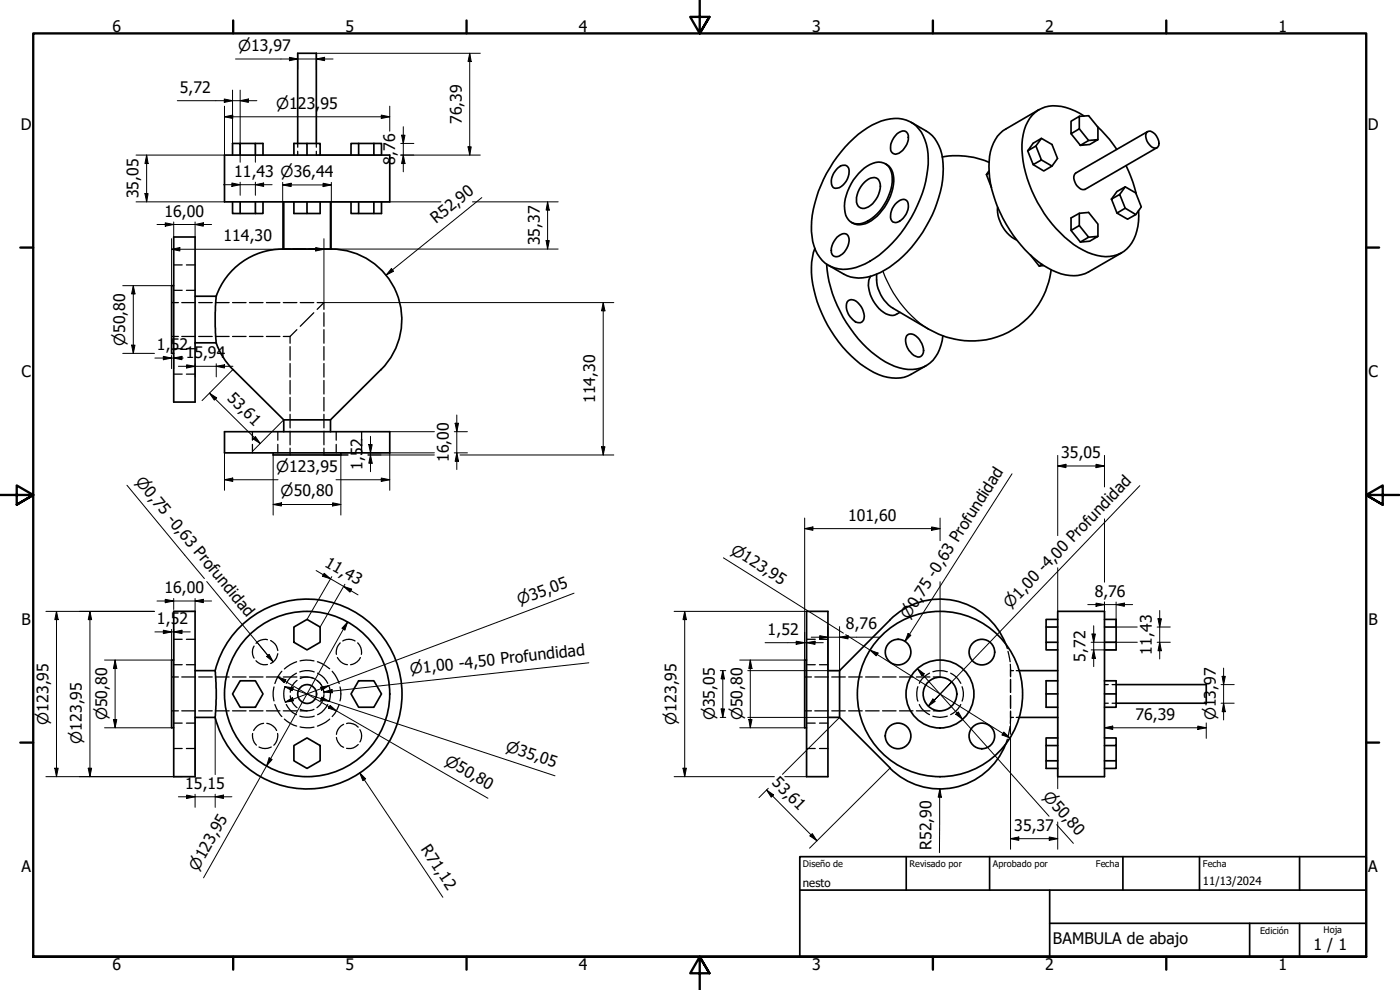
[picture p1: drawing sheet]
<svg xmlns="http://www.w3.org/2000/svg" width="420mm" height="297mm" viewBox="0 0 420 297" stroke-linecap="round" stroke-linejoin="round" font-family="sans-serif">
<!-- layer: Oculto (ISO) -->
<g fill="none" stroke="#000" stroke-width=".38">
<path d="M89.3 43v1.2M89.3 45.4v1.1M94.9 43v1.2M94.9 45.4v1.1M52.1 79.5h2.6M55.9 79.5h2.6M84.8 74.7h2.2M87.9 74.7h3.8M92.6 74.7h3.7M97.3 74.7h2.1M51.5 90.8h2M52.1 87.1h2.6"/>
<path d="M54.5 90.8h4.1M55.9 87.1h2.6M59.6 90.8h4.1M64.7 90.8h4.1M69.8 90.8h4.1M74.9 90.8h4M79.9 90.8h4.1M85 90.8h4.1M89.1 98.9l-2 2.1M90.1 90.8h4.1M94.2 93.8l-4.1 4.1M95.2 90.8h2"/>
<path d="M97.2 90.8l-2 2M97.2 90.8v2M97.2 93.8v4.1M97.2 98.9v4.1M51.5 101h2M52.1 104.6h2.6M52.1 112.3h2.6M54.5 101h4.1M55.9 104.6h2.6M55.9 112.3h2.6M59.6 101h4.1M64.7 101h4.1"/>
<path d="M69.8 101h4.1M74.9 101h4M79.9 101h4.1M85 101h2.1M87.1 101v2M87.1 104v4.1M87.1 109.1v4M87.1 114.2v4M87.1 119.2v4.1M97.2 104v4.1M97.2 109.1v4M97.2 114.2v4"/>
<path d="M97.2 119.2v4.1M75.8 129.5v2.6M75.8 133.3v2.6M83.4 129.5v2.6M83.4 133.3v2.6M87.1 124.3v4.1M87.1 129.4v4.1M87.1 134.5v2M97.2 124.3v4.1M97.2 129.4v4.1M97.2 134.5v2M100.9 129.5v2.6"/>
<path d="M100.9 133.3v2.6M108.5 129.5v2.6M108.5 133.3v2.6M52.1 191.8h2.6M52.1 199.4h2.6M55.9 191.8h2.6M55.9 199.4h2.6M76.3 193.9a3.5 3.5 0 0 0 0 3.6M76.8 198.2a3.4 3.4 0 0 0 3.5 1.2M80.3 191.9a3.5 3.5 0 0 0-3.5 1.1M81.2 192.2h.1a3.9 3.9 0 0 1 2.1 3M83.4 196.1a3.8 3.8 0 0 1-2.2 3"/>
<path d="M89 198.6a10.1 10.1 0 0 0-3.7 2.1M90 198.3a8.6 8.6 0 0 1 4.2 0M95.2 198.6l1.4 .5 2.3 1.5M101.3 197.3a3.9 3.9 0 0 0 3 2.1M102.1 192.9l-.1 .1a3.7 3.7 0 0 0-1 3.3M102.9 192.3a3.6 3.6 0 0 1 3.7 0M107.3 192.9l.2 .1a4 4 0 0 1 1 3.3M108.1 197.3a3.9 3.9 0 0 1-2.9 2.1M242.1 191.8h2.6M242.1 199.4h2.6M245.9 191.8h2.6M245.9 199.4h2.6"/>
<path d="M301.8 193.2l.5 1.4M302.5 195.4l.6 3.2M303.2 199.3l.1 3.8M51.5 203.1h2M51.5 213.3h2M52.1 217h2.6M54.5 203.1h4.1M54.5 213.3h4.1M55.9 217h2.6M59.6 203.1h4.1M59.6 213.3h4.1M64.7 203.1h4.1"/>
<path d="M64.7 213.3h4.1M69.8 203.1h4.1M69.8 213.3h4.1M74.9 203.1h4M74.9 213.3h4M79.1 217a3.7 3.7 0 0 0-3 2.2M79.9 203.1h4.1M79.9 213.3h4.1M80.1 217a3.8 3.8 0 0 1 2.9 2.2M82.2 206.1a8 8 0 0 0 0 4.2M82.5 211.4l1 2.1 1.1 1.5M84.6 201.4l-1.1 1.5-1 2.2"/>
<path d="M85 203.1h4.1M85 213.3h4.1M85.3 215.8a8.9 8.9 0 0 0 3.7 2.1M85.5 206v.2a7.1 7.1 0 0 0 0 4.2M85.9 211.4a6.5 6.5 0 0 0 3.1 3M87.1 208.8l.1 .9 .7 1.3 1.3 1.3M89 202a6.7 6.7 0 0 0-3.1 3M89.2 204.1l-.9 .8a4.3 4.3 0 0 0-1.2 2.8M90 214.9a7.1 7.1 0 0 0 4.3 0M90 201.6a6 6 0 0 1 4.3 0M90 218.1a9.6 9.6 0 0 0 4.2 .1M90.1 212.8l2 .5"/>
<path d="M90.1 203.6l2-.5 2.1 .5M90.1 203.1h2M90.1 213.3h2M94.2 212.8l-2.1 .5M95.1 204.1l.9 .8 .8 1.2 .4 1.6M95.3 202a6.7 6.7 0 0 1 3.1 3M97.2 208.8l-.8 2.2-1.3 1.3M98.4 211.4a6.5 6.5 0 0 1-3.1 3M98.8 206l.1 .2a6.5 6.5 0 0 1-.1 4.2M98.9 215.8l-1.2 .9-2.5 1.2M99.7 201.4l1.4 2 .7 1.7M101.8 211.4a9.7 9.7 0 0 1-2.1 3.6"/>
<path d="M102 206.1a8.8 8.8 0 0 1 0 4.2M103.1 217.3a3.9 3.9 0 0 0-2.1 3M104 217.1a3.7 3.7 0 0 1 3.5 1.1M108 218.9a3.6 3.6 0 0 1 0 3.7M241.5 203.1h2M241.5 213.3h2M242.1 217h2.6M244.5 203.1h4.1M244.5 213.3h4.1M245.9 217h2.6M249.6 203.1h4.1M249.6 213.3h4.1"/>
<path d="M254.7 203.1h4.1M254.7 213.3h4.1M259.8 203.1h4M259.8 213.3h4M264.9 203.1h4M264.9 213.3h4M269.9 203.1h4.1M269.9 213.3h4.1M275 203.1h4.1M275 213.3h4.1M275.5 206a7.1 7.1 0 0 0 0 4.4M275.9 211.4a5.8 5.8 0 0 0 3.1 3"/>
<path d="M279 202a6.5 6.5 0 0 0-3.1 3M280 214.9a6.7 6.7 0 0 0 4.3 0M280 201.5a7.3 7.3 0 0 1 4.3 0M280.1 203.1h2M280.1 213.3h2M285.3 202a6.5 6.5 0 0 1 3.1 3M288.4 211.4a6.7 6.7 0 0 1-3.1 3M288.7 206a6 6 0 0 1 0 4.4M303.1 217.9l-.6 3.1M303.3 203.8v4M303.3 208.7v3.9M303.3 213.3l-.1 3.8"/>
<path d="M303.3 215.3h.9M303.3 201.2h.9M305 215.3h.9M305 201.2h.9M331.5 211h1.1M331.5 205.4h1.1M333.8 211h1.2M333.8 205.4h1.2M52.1 224.6h2.6M55.9 224.6h2.6M75.8 220.1a3.9 3.9 0 0 0 1.2 3.5M77.7 224.1a4 4 0 0 0 3.7 0"/>
<path d="M83.3 220.1a3.9 3.9 0 0 1-1.1 3.5M101 221.3a3.8 3.8 0 0 0 2.1 2.9M107.5 223.4l-.2 .2a3.5 3.5 0 0 1-3.3 .9M242.1 224.6h2.6M245.9 224.6h2.6M302.3 221.8l-.5 1.5"/>
</g>
<!-- layer: Visible (ISO) -->
<g fill="none" stroke="#000" stroke-width=".51">
<path d="M273.4 36.7a17.4 17.4 0 0 1 7.1 4.9 15.5 15.5 0 0 1 2.5 10.7 39.1 39.1 0 0 1-17.4 28.7 13.1 13.1 0 0 1-11.4 1.7l-5.5-3.1M311.8 32.9l-9.9 5.8a12.2 12.2 0 0 0-5.1 11.3 38.4 38.4 0 0 0 10.8 24.9 23.3 23.3 0 0 0 13.5 7.8 9.1 9.1 0 0 0 5.6-1.1l9.9-5.7M323.9 34.9v3.8l-2.5 1.4v-3.7l2.5-1.5 2.8-.2 2.8 3.4v3.8M323.9 38.7l2.8 3.4M325.3 34.8a14.9 14.9 0 0 0-11.7-2.7 10.5 10.5 0 0 0-6.8 9.7 36.5 36.5 0 0 0 8.9 25.4 29.2 29.2 0 0 0 12.2 9 9.5 9.5 0 0 0 13.3-6.9 17.9 17.9 0 0 0 .5-6.1M329.3 38l3.7 3.8 2.2 3M344.2 39.7a2.27 2.27 0 0 1 3.1 1.6l.5 1.2a1.37 1.37 0 0 1-.2 1.4 1.37 1.37 0 0 1-1.4 .5 3.7 3.7 0 0 1-2-4.7zM344.4 39.5l-21.6 12.4a2.8 2.8 0 0 0 .4 3.8l.4 .4a1.89 1.89 0 0 0 2 .7l21.6-12.5M67.4 46.5h49.6v14.1h-49.6zM69.8 46.5v-3.5h2.3v3.5M72.1 43h4.5v3.5M76.6 43h2.3v3.5"/>
<path d="M88.2 46.5v-3.5h3.9v3.5M89.3 43v-27h5.6v27M92.1 43h4v3.5M105.3 46.5v-3.5h2.3v3.5M107.6 43h4.6v3.5M112.2 43h2.3v3.5M251.1 50.8a2.25 2.25 0 0 1 3.3-.7 4.9 4.9 0 0 1-3.6 6.4 1.84 1.84 0 0 1-1.3-2.4l.7-2.1zM254.9 42.8a20.6 20.6 0 0 1 14.8-7.3 9.2 9.2 0 0 1 8.3 7.7 28.7 28.7 0 0 1-2.7 18.4 36.6 36.6 0 0 1-15.6 17.6 11.7 11.7 0 0 1-11.2 .4 10.9 10.9 0 0 1-4.8-8.6 33.8 33.8 0 0 1 5.3-20.6l2.2-3.3zM257.6 52.1a8.4 8.4 0 0 1 6.8-3.4 4.3 4.3 0 0 1 3.4 4.8 15.5 15.5 0 0 1-8.1 13.2 4.1 4.1 0 0 1-4.3-.1 4.1 4.1 0 0 1-1.9-3.8 15.1 15.1 0 0 1 4.1-10.7zM259.4 54.7a2.85 2.85 0 0 1 4.3-.7 5.9 5.9 0 0 1-1.3 6.5 3.6 3.6 0 0 1-4.5 1.7 4.6 4.6 0 0 1 0-5.4zM265.7 49.1a5.1 5.1 0 0 1 2.5 5.4 15.4 15.4 0 0 1-8.4 12.6 4.4 4.4 0 0 1-4.3-.4M269.2 40.1l.6-.4a1.64 1.64 0 0 1 2-.3 1.64 1.64 0 0 1 .8 1.8 5.4 5.4 0 0 1-3.9 5.1 1.77 1.77 0 0 1-1.4-2.3l.6-2.1z"/>
<path d="M282.8 47.1a25.1 25.1 0 0 1 14 1.6M296.8 51.3l-.8 1.1M296.9 51.9l-.9 .5 1.6 3.9M310.9 43.8l1.6 4.2-2.4 1.4-1.7-4.1M312.5 41.5l-1.6 2.3-2.5 1.5 1.7-2.3 2.4-1.5 3.2 1.9 1.7 4.1-1.7 2.3M312.5 48l3.2 1.8-2.5 1.5-3.1-1.9M321.4 40.1l2.8 3.5M324.2 43.6l2.5-1.5 2.8-.2-2.5 1.5zM333.6 59.7l2.4-1.4 1.7 4.2-2.5 1.4zM333.6 59.7l1.6-2.2 2.5-1.4 3.2 1.8 1.6 4.2-1.6 2.3M337.7 56.1l-1.7 2.2M337.9 49.7l2.1 5.1 1 3.4"/>
<path d="M52.1 71.1h6.4v49.5h-6.4zM69.8 60.6v3.5h2.3M72.1 60.6v3.5h4.5M76.6 60.6v3.5h2.3v-3.5M85.2 60.6v14.1M88.2 60.6v3.5h3.9M92.1 60.6v3.5h4v-3.5M99.2 60.6v14.1M105.3 60.6v3.5h2.3v-3.5M112.2 60.6v3.5h-4.6M114.5 60.6v3.5h-2.3M244.5 74.5a24.5 24.5 0 0 0 .7 16 38.5 38.5 0 0 0 15.7 20.5 13.4 13.4 0 0 0 11.5 1.8l5.5-3.1"/>
<path d="M248.1 79.3a38.7 38.7 0 0 0 17.6 29.3 13.2 13.2 0 0 0 11.5 1.5 10.9 10.9 0 0 0 5.8-9.3M251.2 71.2l.6-.5a1.74 1.74 0 0 1 2.2-.5 1.74 1.74 0 0 1 .8 2.1 5.5 5.5 0 0 1-3.6 4.7 1.53 1.53 0 0 1-1.7-1.9l.4-2zM268.6 61.3l.5-.5a2.07 2.07 0 0 1 3.3-.3 5.2 5.2 0 0 1-3.5 6.3 1.63 1.63 0 0 1-1.6-2.1l.5-2.1zM299.4 62.2a10.6 10.6 0 0 0 5.7 9.8M309.2 76.5l2.6 3.3M312.7 79.3l-.9 .5 1.4-.1M323.9 64v3.7l-2.5 1.4v-3.7l2.5-1.4 2.8-.3 2.8 3.5v3.7M323.9 67.7l2.8 3.5-2.5 1.4-2.8-3.5M326.7 71.2l2.8-.3-2.5 1.5-2.8 .2M337.7 62.5l3.2 1.9-2.5 1.4-3.2-1.9M52.1 85.7h-.6v20.3h.6M58.5 88.9h6.4"/>
<path d="M64.9 88.9a21.2 21.2 0 0 1 20-14.2h14.5a21.2 21.2 0 0 1 19.6 13.1 21.2 21.2 0 0 1-4.7 23.1l-15.1 15.1v3.5M64.9 88.9l-.3 4.9 .3 9.1h-6.4M254.6 90.2a2.54 2.54 0 0 1 3.4 1.2 4.5 4.5 0 0 1 1 4.9 2.12 2.12 0 0 1-3.3-.7 4.3 4.3 0 0 1-1.1-5.4zM261.3 82.9a6.7 6.7 0 0 0 .3 6.4 8.2 8.2 0 0 0 6.3 5.4l2.2-1M315.5 80.9a24.2 24.2 0 0 1-36.9 17.8l-10.6-6.2a11 11 0 0 1-4.9-10.2M64.9 102.9a21.2 21.2 0 0 0 5 8l15.3 15.1M272.1 100.8a2.1 2.1 0 0 1 3.3 .5 5.1 5.1 0 0 1 1.5 5 1.61 1.61 0 0 1-2.6 .4 5.1 5.1 0 0 1-2.2-5.9zM67.4 129.5h49.6v6.4h-49.6zM82 135.9v.6h20.3v-.6M85.2 126h14M85.2 126v3.5M52.1 198h-.6v20.4h.6"/>
<path d="M52.1 183.4h6.4v49.6h-6.4zM88.2 188.1l3.9-2.2 4 2.2v4.6l-4 2.3-3.9-2.3zM242.1 198h-.6v20.4h.6M242.1 183.4h6.4v49.6h-6.4zM267.1 186a21.2 21.2 0 0 1 34.7 7.1M267.1 186l-15.1 15.2M317.4 192.7h-3.5v2.3h3.5M317.4 188.1h-3.5v4.6M317.4 185.9h-3.5v2.2M317.4 183.4h14.1v49.6h-14.1zM331.5 185.9h3.5v2.2h-3.5M335 188.1v4.6h-3.5"/>
<path d="M335 192.7v2.3h-3.5M58.5 201.2h6.1M58.5 215.3h6.1M64.6 201.2a28.5 28.5 0 0 1 43.8-16.4 28.5 28.5 0 0 1 0 46.8 28.5 28.5 0 0 1-43.8-16.3M64.6 201.2l.3 5.7-.3 8.4M72.1 204.3h4.5l2.3 3.9-2.3 4h-4.5l-2.3-4zM107.6 204.3h4.6l2.3 3.9-2.3 4h-4.6l-2.3-4zM248.5 215.3h3.5l15.1 15.1M248.5 201.2h3.5M252 201.2v14.1M305.9 201.2h11.5M305.9 215.3h11.5"/>
<path d="M317.4 208.2h-3.5v4h3.5M317.4 204.3h-3.5v3.9M331.5 204.3h3.5v3.9h-3.5M335 208.2v4h-3.5M335 205.4h27v5.6h-27M88.2 223.7l3.9-2.3 4 2.3v4.6l-4 2.3-3.9-2.3zM301.8 223.3a21.2 21.2 0 0 1-34.7 7.2M313.9 223.7v4.6h3.5M313.9 228.3v2.3h3.5M317.4 221.4h-3.5v2.3h3.5M331.5 221.4h3.5v2.3h-3.5M335 223.7v4.6h-3.5"/>
<path d="M335 228.3v2.3h-3.5"/>
<circle cx="269.5" cy="195.7" r="3.8"/>
<circle cx="294.7" cy="195.7" r="3.8"/>
<circle cx="92.2" cy="208.2" r="24.8"/>
<circle cx="92.2" cy="208.2" r="2.83"/>
<circle cx="282.1" cy="208.2" r="5"/>
<circle cx="282.1" cy="208.2" r="10.2"/>
<circle cx="282.1" cy="208.2" r="24.8"/>
<circle cx="269.5" cy="220.8" r="3.8"/>
<circle cx="294.7" cy="220.8" r="3.8"/>
</g>
<!-- layer: Oculto (ISO) -->
<g fill="#000">
<circle cx="85.2" cy="74.7" r=".19"/>
<circle cx="99.2" cy="74.7" r=".19"/>
</g>
<!-- layer: Visible fina (ISO) -->
<path d="M265 81.4a34.4 34.4 0 0 0 13.6 17.3" fill="none" stroke="#000" stroke-width=".38"/>
<!-- layer: Borde (ISO) -->
<g fill="none" stroke="#000" stroke-width=".7">
<path d="M70 6.1v3.9M140 6.1v3.9M210 0v10l-2.9-4.9h5.8l-2.9 4.9 2.9-4.9M280 6.1v3.9M350 6.1v3.9M6.1 74.3h3.9M410 74.3h3.9M0 148.5h10l-5-2.8v5.7l5-2.9-5 2.9M420 148.5h-10l5-2.8v5.7l-5-2.9 5 2.9M6.1 222.8h3.9M410 222.8h3.9M10 287.1v-277.1h400v277.1h-400h400"/>
<path d="M70 287.1v3.8M140 287.1v3.8M212.9 292l-2.9-4.9 2.9 4.9h-5.8l2.9-4.9v9.9M280 287.1v3.8M350 287.1v3.8"/>
</g>
<path d="M240 257h170v30.1h-170zM272 257v10.1M297 257v10.1M337 257v10.1M360 257v10.1M390 257v10.1M240 267.1h170M315 277h95M315 267.1v20M375 277v10.1M390 277v10.1" fill="none" stroke="#000" stroke-width=".51"/>
<g fill="none" stroke="#000" stroke-width=".3">
<path d="M38.1 145.6l23.2 28M303.7 142.2l-32.1 50.3M342.1 145.7l-61.7 64.4 5.2-5.5M62 174.5l18.4 22.1M77.2 192.7l3.2 3.9M80 197l.8-.7 1.2 2.3zM80.4 196.6l1.6 2M176.7 198.9l-79.5 8.7M272.5 190l.9 .6-1.8 1.9zM92.2 203.2l1.4 .2 1.3 .6 1.6 1.6M97.2 207.4v1.4M97.2 207.6l2.4-.7 .2 1z"/>
<path d="M280 209.7l.7 .7-2.1 1.5zM280.4 210.1l-1.8 1.8"/>
</g>
<path d="M80 197l.8-.7 1.2 2.3zM272.5 190l.9 .6-1.8 1.9zM97.2 207.6l2.4-.7 .2 1zM280 209.7l.7 .7-2.1 1.5z" fill="#000"/>
<!-- layer: Cota (ISO) -->
<g fill="none" stroke="#000" stroke-width=".3">
<path d="M70.7 17.7h29.2M86.9 17.2l2.4 .5-2.4 .5zM89.3 16v4.9M94.9 17.7l2.5-.5v1zM141 16l.4 2.5h-.9zM141 16v30.5M144.1 16h-49.2v4.9M53.2 30.2h23.9M67.3 29.7l2.5 .5-2.5 .5zM67.4 35l2.4-.5v1zM67.4 31.9v14.6h-26.6M67.4 35h49.6"/>
<path d="M69.8 27v16M72.1 30.2l2.4-.5v1zM72.1 27v21.7M114.4 34.5l2.6 .5-2.6 .5zM117 31.9v7.5M121 38v13.5M43.5 58.1h.9l-.4 2.5zM44 46.5l.4 2.6h-.9zM44 46.5v14.1M67.1 55.4h14.6M69.6 54.9l2.5 .5-2.5 .5zM72.1 54.7v3.9"/>
<path d="M76.6 55.4l2.5-.5v1zM76.6 43v5.7M76.6 54.7v3.9M84.8 55.5l2.6-.5v1zM84.8 55.5h14.6M84.8 54.7v20M94.9 46.5h19.4M97 55l2.4 .5-2.4 .5zM99.4 54.7v20M120.3 46.5h23.8M120.3 43h3.9M120.5 40.6h1l-.5 2.4z"/>
<path d="M121 46.5l.5 2.6h-1zM140.5 44.1h.9l-.4 2.4zM144.6 59.3l-28.7 23.2M40.8 60.6h26.6M47.1 67.4h16.4M49.6 66.9l2.5 .5-2.5 .5zM51.5 74.8l2.5-.5v1zM51.5 71.6v19.2M51.5 74.8h45.7M52.1 66.6v4.5M58.5 67.4l2.5-.5v1zM58.5 66.6v4.5"/>
<path d="M85.2 74.7h9.6M85.2 60.6h47.1M94.7 74.3l2.5 .5-2.5 .5zM97.2 74.7h70.3M97.2 71.6v19.2h87M141.8 60.6h25.7M163.9 72.2h.9l-.5 2.5zM164.3 60.6l.5 2.4h-.9zM164.3 60.6v14.1M36.8 85.7h14.7M40 85.7l.5 2.5h-1zM40 85.7v20.3"/>
<path d="M117.5 80.6l.6 .8-2.2 1.1zM181 90.8l.5 2.5h-1zM181 90.8v45.7M36.8 106h9.6M39.5 103.6h1l-.5 2.4zM46.5 107.4h8.5M49 106.9l2.5 .5-2.5 .5zM51.5 106.7v3.9M52.1 107.4l2.5-.5v1zM52.1 106.7v3.9M53.5 109.9h16.4M56 109.5l2.5 .4-2.5 .5z"/>
<path d="M58.5 102.9v.3M58.5 109.1v4M62.9 118l2.1 1.4-.7 .7zM62.9 118l15.2 15.1M64.9 109.9l2.5-.4v.9zM64.9 102.9v.3M64.9 109.1v4M69.9 110.9l-9.3 9.3M67.4 135.9v11.2M76.6 131l1.5 2.1-2.2-1.4zM82 136.5v18M85.2 126l-9.4 9.4"/>
<path d="M97.2 136.5h7.3M102.3 135.9h2.2M102.3 136.5v18M110.4 135.9h4M110.4 136.5h20M110.7 133.4h1l-.5 2.5zM111.2 136.5l.5 2.5h-1zM111.2 130.9v10.6M117 129.5h13.4M130.4 135.9h-13.4v11.2M136.3 135.9h4M136.3 129.5h4"/>
<path d="M136.6 127h1l-.5 2.5zM137.1 135.9l.5 2.5h-1zM137.1 124.5v16.4M138 136.5h46.2M180.5 134h1l-.5 2.5zM317.4 139.8l2.5-.5v1zM317.4 136.6v24.1M317.4 139.8h14.1M328.9 139.3l2.6 .5-2.6 .5zM331.5 136.6v9.5M67.4 143.9l2.4-.5v1zM67.4 143.9h16"/>
<path d="M82 151.4l2.5-.5v.9zM82 151.4h20.3M99.8 150.9l2.5 .5-2.5 .4zM100.8 143.9h16.2M114.4 143.4l2.6 .5-2.6 .5zM241.5 158.6l2.5-.5v1zM241.5 158.6h40.6M241.5 155.4v47.7M279.6 158.1l2.5 .5-2.5 .5zM282.1 155.4v6.8M331.5 155.7v19M49.6 179.8l2.5 .5-2.5 .5z"/>
<path d="M52.1 179.6v3.3M58.5 179.6v3.8h-1.3M94.9 171.2l12.5 7.3M97.3 172l1.9 1.7-2.4-.8zM99.6 173l-7.5 12.9M103.1 175.9l2.4 .9-.5 .9zM103.5 175.3l-7.4 12.8M172.3 178l-86.7 32.7M217.1 167.4l36 22.6M282.1 174.5v28.6M317.4 170.4v13M13.8 183.4h32.6"/>
<path d="M17 183.4l.5 2.5h-1.1zM17 183.4v49.6M27 183.4l.5 2.5h-1zM27 183.4v49.6M34.5 198l.6 2.6h-1.1zM34.5 198v20.4M46.5 189.6h10.6M47.1 180.3h16.4M49 189.1l2.5 .5-2.5 .5zM51.5 188.8v9.2h-20.1M52.1 189.6l2.5-.5v1zM52.1 188.8v9.2"/>
<path d="M58.5 180.3l2.5-.5v1zM104.3 186.6l-.8 2.4-.9-.5zM104.3 186.6l-43.2 76.8M202.3 183.4h39.8M205.5 183.4l.5 2.5h-1zM205.5 183.4v49.6M222 198h19.5M225.2 198l.5 2.6h-1zM225.2 198v20.4M229.6 192.8h17.5M239 192.4l2.5 .4-2.5 .5zM242.1 192.8l2.5-.4v.9z"/>
<path d="M242.1 189.7v8.3M243.5 191.2h20.5M246 190.7l2.5 .5-2.5 .5zM248.5 188v13.2M252 191.2l2.5-.5v1zM252 188v13.2h-27.6M253.8 190.4l49.3 31M261.1 195.1l2.4 .8-.5 .9zM326.5 181.4h13.4M327.5 192.7h13.8M327.5 195h7.5M327.7 190.2h1l-.5 2.5z"/>
<path d="M328.2 195l.5 2.5h-1zM328.2 187.8v12.2M328.9 181l2.6 .4-2.6 .5zM331.5 180.6v7.5M335 181.4l2.4-.4v.9zM335 180.6v7.5h6.3M347.3 188.1h3.9M347.3 192.7h3.9M347.5 185.7h1.1l-.6 2.4zM348 192.7l.6 2.5h-1.1zM348 183.2v14.5M31.4 218.4h20.1"/>
<path d="M34 215.9h1.1l-.6 2.5zM58.5 215.3v17.1M64.6 215.3v17.1M83.4 203.1l2.4 .8-.5 .9zM83.4 203.1l63 36.4M85.5 206l2.5 .4-.3 .8zM85.5 206l81.1 26.8M85.6 210.7l2.2-1.4 .3 1zM96.2 206.2l2.5-.5-2.2 1.4zM96.6 209.2l2.2 1.2-2.5-.3zM99.1 211.6l1.9 1.7-2.4-.8zM216.2 215.3h1.6"/>
<path d="M216.2 201.2h1.6M216.4 212.7h1l-.5 2.6zM216.9 201.2l.5 2.5h-1zM216.9 201.2v14.1M222 218.4h19.5M224.4 215.3h27.6l-17.2 17M224.7 215.9h1l-.5 2.5zM275.3 200.6l2.1 1.6-.7 .6zM275.3 200.6l39.5 44.3M286.8 214.3l.8-.7 1.3 2.2zM301.2 219.6l1.9 1.8-2.4-.9zM303.3 215.3v5"/>
<path d="M317.4 215.3v21.4M331.5 218.4l2.4-.5v1zM331.5 218.4h30.5M331.5 211v10.5M359.5 217.9l2.5 .5-2.5 .5zM362 216.9v4.6M366.5 205.4h3.9M366.5 211h3.9M366.8 202.9h.9l-.5 2.5zM367.2 211l.5 2.5h-.9zM367.2 200.5v15.5M13.8 233h41"/>
<path d="M16.4 230.5h1.1l-.5 2.5zM26.5 230.5h1l-.5 2.5zM53.5 239.1h16.1M56 238.6l2.5 .5-2.5 .5zM58.5 238.3v3.9M64.6 239.1l2.5-.5v1zM64.6 238.3v3.9M80.8 227.4l.9 .5-1.7 1.9zM107.9 231.9l1.8 1.8-.8 .5zM107.9 231.9l25 37.3M202.3 233h30.1M205 230.5h1l-.5 2.5z"/>
<path d="M230.1 237l2.1 1.5-.7 .7zM230.1 237l15.1 15.3M230.6 236.5l-2.8 2.8M235.5 233h6.6M267.1 230.4l-24.1 24.1M282.1 236.7l.4 2.5h-.9zM282.1 236.7l-.2 19.1M303.3 221v33.8M243.1 250.8l.7-.7 1.4 2.2zM303.3 251.6l2.5-.5v1zM303.3 251.6h14.1M314.9 251.1l2.5 .5-2.5 .5z"/>
<path d="M317.1 247.4l5 5.6M317.4 246.6v8.2"/>
</g>
<g fill="#000">
<path d="M86.9 17.2l2.4 .5-2.4 .5zM94.9 17.7l2.5-.5v1zM141 16l.4 2.5h-.9zM67.3 29.7l2.5 .5-2.5 .5zM67.4 35l2.4-.5v1zM72.1 30.2l2.4-.5v1zM114.4 34.5l2.6 .5-2.6 .5zM43.5 58.1h.9l-.4 2.5zM44 46.5l.4 2.6h-.9zM69.6 54.9l2.5 .5-2.5 .5zM76.6 55.4l2.5-.5v1zM84.8 55.5l2.6-.5v1z"/>
<path d="M97 55l2.4 .5-2.4 .5zM120.5 40.6h1l-.5 2.4zM121 46.5l.5 2.6h-1zM140.5 44.1h.9l-.4 2.4zM49.6 66.9l2.5 .5-2.5 .5zM51.5 74.8l2.5-.5v1zM58.5 67.4l2.5-.5v1zM94.7 74.3l2.5 .5-2.5 .5zM163.9 72.2h.9l-.5 2.5zM164.3 60.6l.5 2.4h-.9zM40 85.7l.5 2.5h-1zM117.5 80.6l.6 .8-2.2 1.1z"/>
<path d="M181 90.8l.5 2.5h-1zM39.5 103.6h1l-.5 2.4zM49 106.9l2.5 .5-2.5 .5zM52.1 107.4l2.5-.5v1zM56 109.5l2.5 .4-2.5 .5zM62.9 118l2.1 1.4-.7 .7zM64.9 109.9l2.5-.4v.9zM76.6 131l1.5 2.1-2.2-1.4zM110.7 133.4h1l-.5 2.5zM111.2 136.5l.5 2.5h-1zM136.6 127h1l-.5 2.5zM137.1 135.9l.5 2.5h-1z"/>
<path d="M180.5 134h1l-.5 2.5zM317.4 139.8l2.5-.5v1zM67.4 143.9l2.4-.5v1zM82 151.4l2.5-.5v.9zM99.8 150.9l2.5 .5-2.5 .4zM114.4 143.4l2.6 .5-2.6 .5zM241.5 158.6l2.5-.5v1zM279.6 158.1l2.5 .5-2.5 .5zM328.9 139.3l2.6 .5-2.6 .5zM58.5 180.3l2.5-.5v1zM97.3 172l1.9 1.7-2.4-.8zM103.1 175.9l2.4 .9-.5 .9z"/>
<path d="M17 183.4l.5 2.5h-1.1zM27 183.4l.5 2.5h-1zM49 189.1l2.5 .5-2.5 .5zM49.6 179.8l2.5 .5-2.5 .5zM52.1 189.6l2.5-.5v1zM104.3 186.6l-.8 2.4-.9-.5zM205.5 183.4l.5 2.5h-1zM239 192.4l2.5 .4-2.5 .5zM242.1 192.8l2.5-.4v.9zM246 190.7l2.5 .5-2.5 .5zM252 191.2l2.5-.5v1zM261.1 195.1l2.4 .8-.5 .9z"/>
<path d="M327.7 190.2h1l-.5 2.5zM328.2 195l.5 2.5h-1zM328.9 181l2.6 .4-2.6 .5zM335 181.4l2.4-.4v.9zM347.5 185.7h1.1l-.6 2.4zM348 192.7l.6 2.5h-1.1zM34 215.9h1.1l-.6 2.5zM34.5 198l.6 2.6h-1.1zM83.4 203.1l2.4 .8-.5 .9zM85.6 210.7l2.2-1.4 .3 1zM85.5 206l2.5 .4-.3 .8zM96.6 209.2l2.2 1.2-2.5-.3z"/>
<path d="M96.2 206.2l2.5-.5-2.2 1.4zM99.1 211.6l1.9 1.7-2.4-.8zM216.4 212.7h1l-.5 2.6zM216.9 201.2l.5 2.5h-1zM224.7 215.9h1l-.5 2.5zM225.2 198l.5 2.6h-1zM275.3 200.6l2.1 1.6-.7 .6zM286.8 214.3l.8-.7 1.3 2.2zM331.5 218.4l2.4-.5v1zM359.5 217.9l2.5 .5-2.5 .5zM366.8 202.9h.9l-.5 2.5zM367.2 211l.5 2.5h-.9z"/>
<path d="M16.4 230.5h1.1l-.5 2.5zM26.5 230.5h1l-.5 2.5zM56 238.6l2.5 .5-2.5 .5zM64.6 239.1l2.5-.5v1zM80.8 227.4l.9 .5-1.7 1.9zM107.9 231.9l1.8 1.8-.8 .5zM205 230.5h1l-.5 2.5zM230.1 237l2.1 1.5-.7 .7zM282.1 236.7l.4 2.5h-.9zM301.2 219.6l1.9 1.8-2.4-.9zM243.1 250.8l.7-.7 1.4 2.2zM303.3 251.6l2.5-.5v1z"/>
<path d="M314.9 251.1l2.5 .5-2.5 .5z"/>
</g>
<g font-size="4.8">
<text x="33.7" y="9.6">6</text>
<text x="103.7" y="9.6">5</text>
<text x="173.7" y="9.6">4</text>
<text x="243.7" y="9.6">3</text>
<text x="313.7" y="9.6">2</text>
<text x="383.7" y="9.6">1</text>
<text x="54" y="27.8">5,72</text>
<text x="89.4" y="32.6">23,</text>
<text x="96.1" y="32.6">95</text>
<text x="6.2" y="38.9">D</text>
<text x="138.6" y="37.3" transform="rotate(-90 138.6 37.3)">76,39</text>
<text x="410.5" y="38.9">D</text>
<text x="70.3" y="53">11,43 ⌀36,44</text>
<text x="118.6" y="49.5" transform="rotate(-90 118.6 49.5)">8,76</text>
<text x="41.6" y="59.5" transform="rotate(-90 41.6 59.5)">35,05</text>
<text x="49.3" y="65">16,00</text>
<text x="130.9" y="67.3" transform="rotate(-39 130.9 67.3)">R52,90</text>
<text x="67.1" y="72.4">114,30</text>
<text x="162" y="73.6" transform="rotate(-90 162 73.6)">35,37</text>
<text x="47.1" y="105.1">1,52</text>
<text x="55.8" y="107.6">15,94</text>
<text x="6.4" y="113.1">C</text>
<text x="410.7" y="113.1">C</text>
<text x="67.9" y="119.6" transform="rotate(45 67.9 119.6)">53,61</text>
<text x="178.6" y="121" transform="rotate(-90 178.6 121)">114,30</text>
<text x="318.5" y="137.4">35,05</text>
<text x="108.8" y="140.9" transform="rotate(-90 108.8 140.9)">1,52</text>
<text x="134.7" y="138.7" transform="rotate(-90 134.7 138.7)">16,00</text>
<text x="254.5" y="156.2">101,60</text>
<text x="97.2" y="169.8" transform="rotate(30 97.2 169.8)">11,43</text>
<text x="49.3" y="178">16,00</text>
<text x="328.5" y="179.1">8,76</text>
<text x="6.4" y="187.4">B</text>
<text x="47.1" y="187.2">1,52</text>
<text x="230.4" y="190.5">1,52</text>
<text x="253.9" y="188.8">8,76</text>
<text x="410.7" y="187.4">B</text>
<text x="345.6" y="196.4" transform="rotate(-90 345.6 196.4)">11,43</text>
<text x="325.8" y="198.6" transform="rotate(-90 325.8 198.6)">5,72</text>
<text x="340.7" y="215.9">76,39</text>
<text x="55.6" y="236.7">15,15</text>
<text x="231.4" y="235.1" transform="rotate(45 231.4 235.1)">53,61</text>
<text x="304.4" y="249.3">35,37</text>
<text x="126.2" y="254.8" transform="rotate(56 126.2 254.8)">R71,12</text>
<text x="279.6" y="255.1" transform="rotate(-90 279.6 255.1)">R52,90</text>
<text x="6.4" y="261.7">A</text>
<text x="410.7" y="261.7">A</text>
<text x="316" y="283.4">BAMBULA de abajo</text>
<text x="394.2" y="285">1 / 1</text>
<text x="33.7" y="290.9">6</text>
<text x="103.7" y="290.9">5</text>
<text x="173.7" y="290.9">4</text>
<text x="243.7" y="290.9">3</text>
<text x="313.7" y="290.9">2</text>
<text x="383.7" y="290.9">1</text>
</g>
<g font-size="4.6">
<text x="71.4" y="15.3">⌀13,97</text>
<text x="82.9" y="32.6">⌀1</text>
<text x="37.6" y="103.8" transform="rotate(-90 37.6 103.8)">⌀50,80</text>
<text x="82.9" y="141.5">⌀123,95</text>
<text x="40.4" y="144.6" transform="rotate(50 40.4 144.6)">⌀0,75 -0,63 Profundidad</text>
<text x="84.2" y="149">⌀50,80</text>
<text x="219.1" y="165.8" transform="rotate(32 219.1 165.8)">⌀123,95</text>
<text x="155.9" y="181.7" transform="rotate(-21 155.9 181.7)">⌀35,05</text>
<text x="303.2" y="182.7" transform="rotate(-46 303.2 182.7)">⌀1,00 -4,00 Profundidad</text>
<text x="272.8" y="186" transform="rotate(-57 272.8 186)">⌀0,75 -0,63 Profundidad</text>
<text x="123.2" y="202.4" transform="rotate(-6 123.2 202.4)">⌀1,00 -4,50 Profundidad</text>
<text x="14.5" y="217.5" transform="rotate(-90 14.5 217.5)">⌀123,95</text>
<text x="32.1" y="216.1" transform="rotate(-90 32.1 216.1)">⌀50,80</text>
<text x="203.1" y="217.5" transform="rotate(-90 203.1 217.5)">⌀123,95</text>
<text x="214.5" y="216.1" transform="rotate(-90 214.5 216.1)">⌀35,05</text>
<text x="222.8" y="216.1" transform="rotate(-90 222.8 216.1)">⌀50,80</text>
<text x="364.9" y="216.1" transform="rotate(-90 364.9 216.1)">⌀13,97</text>
<text x="24.6" y="223.2" transform="rotate(-90 24.6 223.2)">⌀123,95</text>
<text x="151.5" y="225.3" transform="rotate(18 151.5 225.3)">⌀35,05</text>
<text x="133.2" y="229.2" transform="rotate(30 133.2 229.2)">⌀50,80</text>
<text x="312.8" y="239.1" transform="rotate(48 312.8 239.1)">⌀50,80</text>
<text x="59.4" y="261.5" transform="rotate(-61 59.4 261.5)">⌀123,95</text>
</g>
<g font-size="3.4">
<text x="241" y="266">nesto</text>
<text x="361" y="265.5">11/13/2024</text>
</g>
<g font-size="2.7">
<text x="241" y="260.2">Diseño de</text>
<text x="273" y="260.1">Revisado por</text>
<text x="298" y="260.1">Aprobado por</text>
<text x="328.9" y="260.1">Fecha</text>
<text x="361" y="260.1">Fecha</text>
<text x="378.2" y="280.3">Edición</text>
<text x="397.2" y="280">Hoja</text>
</g>
</svg>
